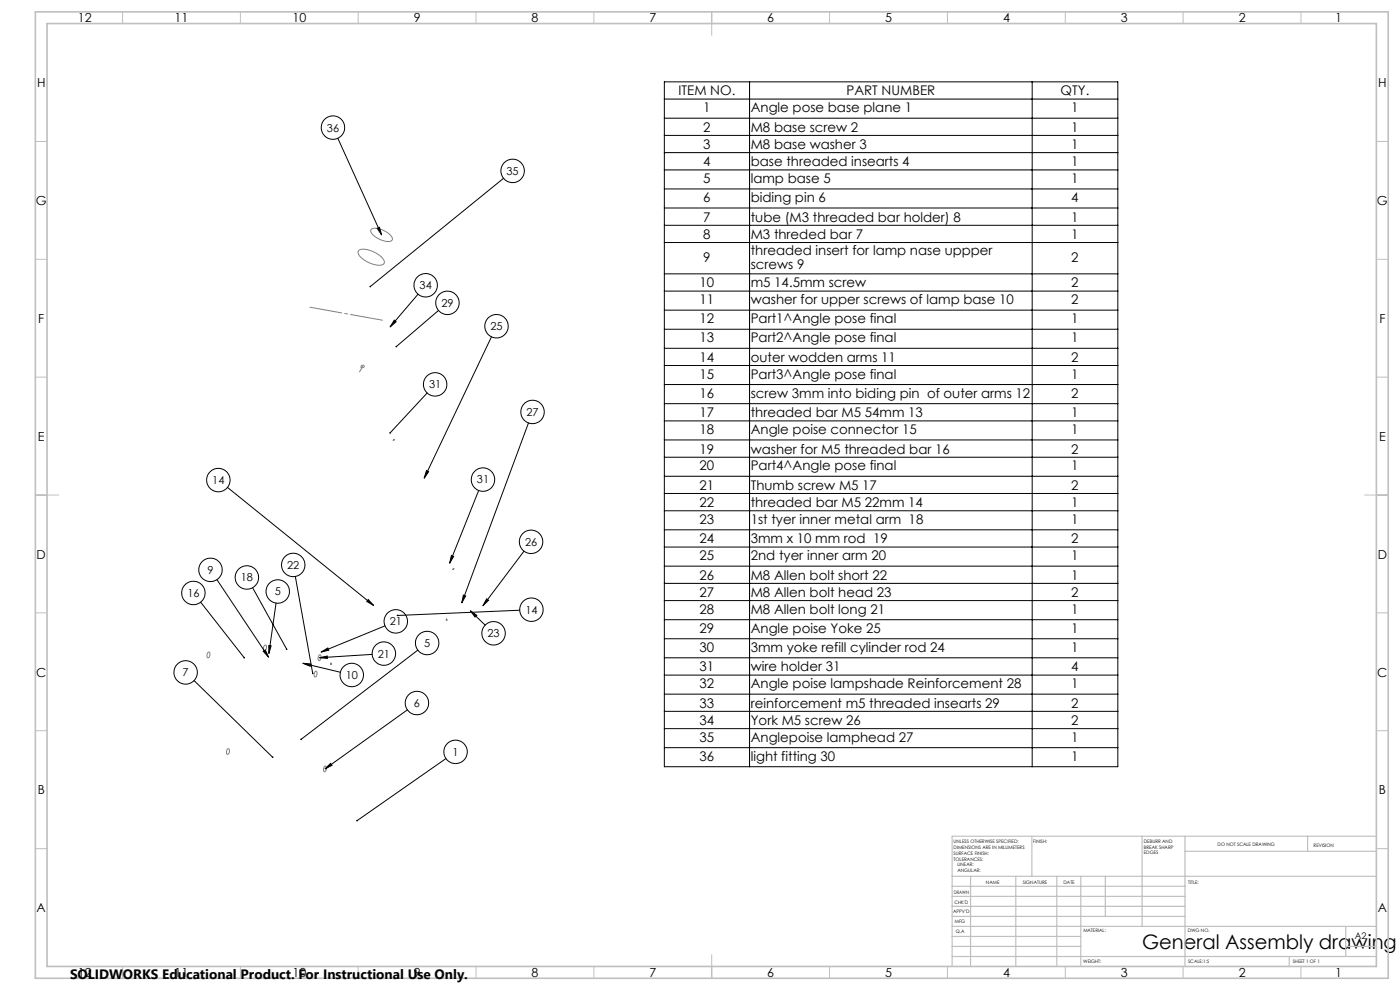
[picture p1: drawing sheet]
<svg xmlns="http://www.w3.org/2000/svg" width="594mm" height="420mm" viewBox="0 0 594 420" stroke-linecap="round" stroke-linejoin="round" font-family="sans-serif">
<g fill="none" stroke="#808080" stroke-width=".42">
<path d="M157.5 97.3a7.2 7.2 0 0 1 7.4 1.7 2.32 2.32 0 0 1 1.4 3 7.2 7.2 0 0 1-7.4-1.8 2.29 2.29 0 0 1-1.4-2.9zM152.3 106.2a9.3 9.3 0 0 1 8.8 2.2 2.82 2.82 0 0 1 1.7 3.5 7.1 7.1 0 0 1-7.2-.9l-.2-.2a5 5 0 0 1-3.4-4.1zM153.4 155.2a.67 .67 0 0 1 .9-.3 .67 .67 0 0 1 .2 1 .67 .67 0 0 1-.9 .2l-.5-.4zM153.8 155.5l-1.3 2.3M167.1 186.4h.2l-.2 .4h-.3zM192.3 241.2h.3l-.2 .5-.3-.1zM88.2 276.8a.63 .63 0 0 1 .9 .1 .63 .63 0 0 1 0 .8 .83 .83 0 0 1-.2 1 .83 .83 0 0 1-1 .2l-.1-1zM112.3 273.8a.66 .66 0 0 1 .8 .2 .66 .66 0 0 1 0 .8 .84 .84 0 0 1-.2 1 .84 .84 0 0 1-1 .1l-.1-1zM135.4 278a.6 .6 0 0 1 .8 0 .6 .6 0 0 1 0 .8 1.03 1.03 0 0 1-1.1 1.4l-.2-1.1zM189.4 262.6l.2 .6h-.3zM133.6 285a.65 .65 0 0 1 .9 0 .65 .65 0 0 1 0 .9 .83 .83 0 0 1-.2 1 .83 .83 0 0 1-.9 .1l-.2-.9zM140.3 281.4l.3 .5z"/>
<path d="M96.7 317.7a1.18 1.18 0 0 1 .8 1 1.18 1.18 0 0 1-.6 1.2 .63 .63 0 0 1-.8-.1 .63 .63 0 0 1 0-.9zM137.7 325.2a.6 .6 0 0 1 .8 0 .6 .6 0 0 1 0 .8 .96 .96 0 0 1-1 1.3l-.2-1.2z"/>
</g>
<g fill="none" stroke="#000" stroke-width=".42">
<path d="M281.9 34.7h192.4v290.6h-192.4zM318 34.7v290.6M437.9 34.7v290.6M143.3 58.6l18.6 41M281.9 42h192.4M281.9 50.1h192.4M281.9 57.4h192.4M213.6 75.7l-56.5 45.9M281.9 64.8h192.4M281.9 72.1h192.4M160.1 96.9l.9-.5 .9 3.2zM281.9 80.2h192.4"/>
<path d="M281.9 88.2h192.4M281.9 95.6h192.4M281.9 102.9h192.4M281.9 116.2h192.4M167.3 135.8l.8 .7-2.6 2.2zM177.4 124.8l-11.9 13.9M186.1 131.7l-18 15.4M281.9 123.5h192.4M281.9 131.6h192.4M281.9 139.7h192.4M208.5 142.9l-28.5 60M281.9 147.8h192.4"/>
<path d="M281.9 155.1h192.4M181.3 166.7l-15.8 16.9M224.2 179.4l-28.3 76.3M281.9 163.1h192.4M281.9 171.3h192.4M281.9 178.6h192.4M180.9 199.7l1 .4-1.9 2.8zM281.9 186.6h192.4M281.9 194h192.4M96.5 206.8l62 50M203.1 208.1l-12.3 30.8M281.9 202.1h192.4"/>
<path d="M281.9 209.4h192.4M281.9 216.7h192.4M191.5 235.7l1 .4-1.7 2.8zM222.3 233.8l-17.4 23.2M281.9 224.8h192.4M281.9 232.1h192.4M85.1 255.5l18.5 23.5M92 245.9l21.9 32.9M107.2 249.3l14.4 26.1M117.1 255.9l-3 21.3M125.3 244.6l7.4 41.1M156.2 254.4l2.3 2.4-2.9-1.7z"/>
<path d="M196.6 252.5l1 .3-1.7 2.9zM199.6 259.1l6.2 6.1M199.6 259.1l2.7 1.9-.7 .8zM206.5 254.1l.8 .6-2.4 2.3zM220.5 258.9l-51.9 2.2M281.9 240.2h192.4M281.9 247.5h192.4M281.9 254.8h192.4M111.7 276.3l.8-.6 1.4 3.1zM114.1 273.8l.9 .2-.9 3.2zM135.6 279l3.3-.7v1zM136.2 276.6l2.9-1.7 .4 1z"/>
<path d="M157.9 277.6l-22.3 1.4M163.3 265.5l-27.1 11.1M177.3 275.8l-49.6 37.9M281.9 262.9h192.4M281.9 271h192.4M281.9 279.1h192.4M82.3 288.7l33.4 32.6M128.5 281.4l15.9 3.8M128.5 281.4l3.3 .3-.2 1zM281.9 286.4h192.4M281.9 294.5h192.4M172.9 301.1l-35 25.1"/>
<path d="M281.9 301.8h192.4M281.9 309.1h192.4M281.9 317.2h192.4M137.9 326.2l2.4-2.3 .6 .8zM189.2 321.8l-37.7 26.4"/>
<circle cx="141.3" cy="54.1" r="5"/>
<circle cx="217.5" cy="72.5" r="5"/>
<circle cx="180.6" cy="121" r="5"/>
<circle cx="189.8" cy="128.5" r="5"/>
<circle cx="210.7" cy="138.4" r="5"/>
<circle cx="184.6" cy="163.1" r="5"/>
<circle cx="226" cy="174.8" r="5"/>
<circle cx="92.6" cy="203.7" r="5"/>
<circle cx="204.9" cy="203.5" r="5"/>
<circle cx="124.4" cy="239.7" r="5"/>
<circle cx="225.3" cy="229.9" r="5"/>
<circle cx="82.1" cy="251.6" r="5"/>
<circle cx="89.3" cy="241.8" r="5"/>
<circle cx="104.7" cy="245" r="5"/>
<circle cx="117.8" cy="250.9" r="5"/>
<circle cx="225.5" cy="258.7" r="5"/>
<circle cx="162.9" cy="277.3" r="5"/>
<circle cx="167.9" cy="263.6" r="5"/>
<circle cx="181.2" cy="272.8" r="5"/>
<circle cx="209.4" cy="268.7" r="5"/>
<circle cx="78.8" cy="285.3" r="5"/>
<circle cx="149.3" cy="286.4" r="5"/>
<circle cx="176.9" cy="298.3" r="5"/>
<circle cx="193.3" cy="319" r="5"/>
</g>
<g fill="none" stroke="#c0c0c0" stroke-width=".42">
<path d="M52 5v5M102 5v5M152 5v5M202 5v5M252 5v5M302 5v10M352 5v5M402 5v5M452 5v5M502 5v5M552 5v5M15 60h5"/>
<path d="M584 60h5M15 110h5M584 110h5M15 160h5M584 160h5M15 210h10M579 210h10M15 260h5M584 260h5M15 310h5M584 310h5M15 360h5"/>
<path d="M584 360h5M52 410v5M102 410v5M152 410v5M202 410v5M252 410v5M302 405v10M352 410v5M402 410v5M452 410v5M502 410v5M552 410v5"/>
</g>
<g fill="none" stroke="#c0c0c0" stroke-width=".5">
<path d="M437.8 354.8v17M484.6 354.8v38.2M502.8 354.8v55.2M554.8 354.8v6.4M584 354.8h-180v55.2M404 371.8h180M404 376h98.8M411.8 371.8v38.2M431 371.8v38.2M448.4 371.8v38.2M458.6 371.8v38.2M469 371.8v17"/>
<path d="M502.8 361.2h81.2M404 388.8h98.8M404 384.5h98.8M404 380.3h98.8M404 397.3h54.6M404 393h180M571 393v12.8M404 405.8h180M404 401.5h54.6M547 405.8v4.2M571 401.5h13"/>
</g>
<path d="M15 5h574v410h-574zM20 10h564v400h-564z" fill="none" stroke="#c0c0c0" stroke-width=".7"/>
<path d="M131.5 130.3l30.8 5.5" fill="none" stroke="#808080" stroke-width=".42" stroke-dasharray="15.2 1.3 1.3 1.3" stroke-dashoffset="1.5"/>
<path d="M156.8 121.4v.4l.3-.2-.3 .2a.34 .34 0 0 0 .6 0 .34 .34 0 0 0-.1-.5 .34 .34 0 0 0-.5 .1zM160.1 96.9l.9-.5 .9 3.2zM180.9 199.7l1 .4-1.9 2.8zM196.6 252.5l1 .3-1.7 2.9zM156.2 254.4l2.3 2.4-2.9-1.7zM127.5 313.4v.4l.2-.1-.2 .1a.34 .34 0 0 0 .5 .1 .34 .34 0 0 0 0-.5 .34 .34 0 0 0-.5 0zM137.9 326.2l2.4-2.3 .6 .8zM151.2 348v.4l.3-.2-.3 .2a.33 .33 0 0 0 .5 0 .33 .33 0 0 0 0-.5 .33 .33 0 0 0-.5 .1zM115.4 321v.5h.5v-.5zM103.4 278.7v.5h.5v-.4zM121.4 275.2v.5h.4l-.2-.3 .3 .2-.1-.5zM136.2 276.6l2.9-1.7 .4 1zM135.6 279l3.3-.7v1zM128.5 281.4l3.3 .3-.2 1zM165.2 183.5l.1 .4 .2-.3-.2 .3a.35 .35 0 0 0 .5-.1 .35 .35 0 0 0-.1-.5 .35 .35 0 0 0-.5 .2zM191.5 235.7l1 .4-1.7 2.8zM132.4 285.5l.1 .5h.3l-.1-.3 .3 .2-.1-.5zM111.7 276.3l.8-.6 1.4 3.1zM206.5 254.1l.8 .6-2.4 2.3zM114.1 273.8l.9 .2-.9 3.2zM168 146.7l-.1 .6 .2-.2-.2 .2a.34 .34 0 0 0 .4 0 .34 .34 0 0 0 .1-.4 .34 .34 0 0 0-.4-.2zM167.3 135.8l.8 .7-2.6 2.2zM168.4 260.9l-.1 .2h.3h-.3a.33 .33 0 0 0 .5 .3 .33 .33 0 0 0 .1-.5 .33 .33 0 0 0-.5 0zM199.6 259.1l2.7 1.9-.7 .8z" fill="#000"/>
<text font-size="8.5" x="484.6" y="402.7">General Assembly drawing</text>
<text font-size="5.8" x="29.7" y="415.3">SOLIDWORKS Educational Product. For Instructional Use Only.</text>
<g font-size="5.6">
<text x="287.9" y="40.5">ITEM NO.</text>
<text x="359.2" y="40.5">PART NUMBER</text>
<text x="450" y="40.5">QTY.</text>
<text x="298.4" y="47.7">1</text>
<text x="318.5" y="47.7">Angle pose base plane 1</text>
<text x="454.6" y="47.7">1</text>
<text x="298.4" y="55.9">2</text>
<text x="318.5" y="55.9">M8 base screw 2</text>
<text x="454.6" y="55.9">1</text>
<text x="298.4" y="63.2">3</text>
<text x="318.5" y="63.2">M8 base washer 3</text>
<text x="454.6" y="63.2">1</text>
<text x="298.4" y="70.5">4</text>
<text x="318.5" y="70.5">base threaded insearts 4</text>
<text x="454.6" y="70.5">1</text>
<text x="298.4" y="77.7">5</text>
<text x="318.5" y="77.7">lamp base 5</text>
<text x="454.6" y="77.7">1</text>
<text x="298.4" y="85.8">6</text>
<text x="318.5" y="85.8">biding pin 6</text>
<text x="454.6" y="85.8">4</text>
<text x="298.4" y="94">7</text>
<text x="318.5" y="94">tube (M3 threaded bar holder) 8</text>
<text x="454.6" y="94">1</text>
<text x="298.4" y="101.3">8</text>
<text x="318.5" y="101.3">M3 threded bar 7</text>
<text x="454.6" y="101.3">1</text>
<text x="298.4" y="111.1">9</text>
<text x="318.5" y="108.3">threaded insert for lamp nase uppper</text>
<text x="318.5" y="113.9">screws 9</text>
<text x="454.6" y="111.1">2</text>
<text x="296.8" y="121.9">10</text>
<text x="318.5" y="121.9">m5 14.5mm screw</text>
<text x="454.6" y="121.9">2</text>
<text x="296.8" y="129.1">11</text>
<text x="318.5" y="129.1">washer for upper screws of lamp base 10</text>
<text x="454.6" y="129.1">2</text>
<text x="296.8" y="137.2">12</text>
<text x="318.5" y="137.2">Part1^Angle pose final</text>
<text x="454.6" y="137.2">1</text>
<text x="296.8" y="145.3">13</text>
<text x="318.5" y="145.3">Part2^Angle pose final</text>
<text x="454.6" y="145.3">1</text>
<text x="296.8" y="153.5">14</text>
<text x="318.5" y="153.5">outer wodden arms 11</text>
<text x="454.6" y="153.5">2</text>
<text x="296.8" y="160.7">15</text>
<text x="318.5" y="160.7">Part3^Angle pose final</text>
<text x="454.6" y="160.7">1</text>
<text x="296.8" y="168.8">16</text>
<text x="318.5" y="168.8">screw 3mm into biding pin of outer arms 12</text>
<text x="454.6" y="168.8">2</text>
<text x="296.8" y="177">17</text>
<text x="318.5" y="177">threaded bar M5 54mm 13</text>
<text x="454.6" y="177">1</text>
<text x="296.8" y="184.2">18</text>
<text x="318.5" y="184.2">Angle poise connector 15</text>
<text x="454.6" y="184.2">1</text>
<text x="296.8" y="192.4">19</text>
<text x="318.5" y="192.4">washer for M5 threaded bar 16</text>
<text x="454.6" y="192.4">2</text>
<text x="296.8" y="199.6">20</text>
<text x="318.5" y="199.6">Part4^Angle pose final</text>
<text x="454.6" y="199.6">1</text>
<text x="296.8" y="207.8">21</text>
<text x="318.5" y="207.8">Thumb screw M5 17</text>
<text x="454.6" y="207.8">2</text>
<text x="296.8" y="215.1">22</text>
<text x="318.5" y="215.1">threaded bar M5 22mm 14</text>
<text x="454.6" y="215.1">1</text>
<text x="296.8" y="222.3">23</text>
<text x="318.5" y="222.3">1st tyer inner metal arm 18</text>
<text x="454.6" y="222.3">1</text>
<text x="296.8" y="230.5">24</text>
<text x="318.5" y="230.5">3mm x 10 mm rod 19</text>
<text x="454.6" y="230.5">2</text>
<text x="296.8" y="237.7">25</text>
<text x="318.5" y="237.7">2nd tyer inner arm 20</text>
<text x="454.6" y="237.7">1</text>
<text x="296.8" y="245.9">26</text>
<text x="318.5" y="245.9">M8 Allen bolt short 22</text>
<text x="454.6" y="245.9">1</text>
<text x="296.8" y="253.3">27</text>
<text x="318.5" y="253.3">M8 Allen bolt head 23</text>
<text x="454.6" y="253.3">2</text>
<text x="296.8" y="260.4">28</text>
<text x="318.5" y="260.4">M8 Allen bolt long 21</text>
<text x="454.6" y="260.4">1</text>
<text x="296.8" y="268.5">29</text>
<text x="318.5" y="268.5">Angle poise Yoke 25</text>
<text x="454.6" y="268.5">1</text>
<text x="296.8" y="276.6">30</text>
<text x="318.5" y="276.6">3mm yoke refill cylinder rod 24</text>
<text x="454.6" y="276.6">1</text>
<text x="296.8" y="284.8">31</text>
<text x="318.5" y="284.8">wire holder 31</text>
<text x="454.6" y="284.8">4</text>
<text x="296.8" y="292">32</text>
<text x="318.5" y="292">Angle poise lampshade Reinforcement 28</text>
<text x="454.6" y="292">1</text>
<text x="296.8" y="300.2">33</text>
<text x="318.5" y="300.2">reinforcement m5 threaded insearts 29</text>
<text x="454.6" y="300.2">2</text>
<text x="296.8" y="307.6">34</text>
<text x="318.5" y="307.6">York M5 screw 26</text>
<text x="454.6" y="307.6">2</text>
<text x="296.8" y="314.7">35</text>
<text x="318.5" y="314.7">Anglepoise lamphead 27</text>
<text x="454.6" y="314.7">1</text>
<text x="296.8" y="322.8">36</text>
<text x="318.5" y="322.8">light fitting 30</text>
<text x="454.6" y="322.8">1</text>
</g>
<g font-size="5.3">
<text x="33.1" y="9.5">12</text>
<text x="74.1" y="9.5">11</text>
<text x="124.1" y="9.5">10</text>
<text x="175.6" y="9.5">9</text>
<text x="225.6" y="9.5">8</text>
<text x="275.6" y="9.5">7</text>
<text x="325.6" y="9.5">6</text>
<text x="375.6" y="9.5">5</text>
<text x="425.6" y="9.5">4</text>
<text x="475.6" y="9.5">3</text>
<text x="525.6" y="9.5">2</text>
<text x="566.6" y="9.5">1</text>
<text x="15.7" y="37">H</text>
<text x="584.7" y="37">H</text>
<text x="15.2" y="87">G</text>
<text x="584.2" y="87">G</text>
<text x="16.2" y="137">F</text>
<text x="585.2" y="137">F</text>
<text x="16.1" y="187">E</text>
<text x="585.1" y="187">E</text>
<text x="15.5" y="237">D</text>
<text x="584.5" y="237">D</text>
<text x="15.4" y="287">C</text>
<text x="584.4" y="287">C</text>
<text x="16" y="337">B</text>
<text x="585" y="337">B</text>
<text x="15.5" y="387">A</text>
<text x="584.5" y="387">A</text>
<text x="33.1" y="414.5">12</text>
<text x="74.1" y="414.5">11</text>
<text x="124.1" y="414.5">10</text>
<text x="175.6" y="414.5">9</text>
<text x="225.6" y="414.5">8</text>
<text x="275.6" y="414.5">7</text>
<text x="325.6" y="414.5">6</text>
<text x="375.6" y="414.5">5</text>
<text x="425.6" y="414.5">4</text>
<text x="475.6" y="414.5">3</text>
<text x="525.6" y="414.5">2</text>
<text x="566.6" y="414.5">1</text>
</g>
<g font-size="4.7">
<text x="138.7" y="55.8">36</text>
<text x="214.9" y="74.2">35</text>
<text x="178" y="122.7">34</text>
<text x="187.3" y="130.1">29</text>
<text x="208.1" y="140.1">25</text>
<text x="182.1" y="164.7">31</text>
<text x="223.4" y="176.4">27</text>
<text x="90.1" y="205.3">14</text>
<text x="202.4" y="205.1">31</text>
<text x="222.8" y="231.5">26</text>
<text x="88" y="243.4">9</text>
<text x="121.9" y="241.3">22</text>
<text x="102.2" y="246.7">18</text>
<text x="79.5" y="253.2">16</text>
<text x="116.6" y="252.6">5</text>
<text x="222.9" y="260.3">14</text>
<text x="165.4" y="265.3">21</text>
<text x="180" y="274.5">5</text>
<text x="206.8" y="270.3">23</text>
<text x="160.3" y="278.9">21</text>
<text x="77.5" y="286.9">7</text>
<text x="146.7" y="288">10</text>
<text x="175.6" y="299.9">6</text>
<text x="192" y="320.6">1</text>
</g>
<text font-size="3.9" x="574.9" y="398.5">A2</text>
<g font-size="2">
<text x="404.6" y="357.6">UNLESS OTHERWISE SPECIFIED:</text>
<text x="438.4" y="357.6">FINISH:</text>
<text x="485.3" y="357.5">DEBURR AND</text>
<text x="485.3" y="360">BREAK SHARP</text>
<text x="516.6" y="359">DO NOT SCALE DRAWING</text>
<text x="557.3" y="359.2">REVISION</text>
<text x="404.6" y="360.1">DIMENSIONS ARE IN MILLIMETERS</text>
<text x="404.6" y="362.6">SURFACE FINISH:</text>
<text x="404.6" y="365.1">TOLERANCES:</text>
<text x="485.3" y="362.5">EDGES</text>
<text x="406.2" y="367.6">LINEAR:</text>
<text x="406.2" y="370.1">ANGULAR:</text>
<text x="418.3" y="375">NAME</text>
<text x="434" y="374.9">SIGNATURE</text>
<text x="451.2" y="374.9">DATE</text>
<text x="504.1" y="374.9">TITLE:</text>
<text x="404.6" y="379.1">DRAWN</text>
<text x="404.9" y="383.3">CHK'D</text>
<text x="404.4" y="387.4">APPV'D</text>
<text x="405.1" y="391.8">MFG</text>
<text x="405.5" y="396">Q.A</text>
<text x="459.6" y="395.5">MATERIAL:</text>
<text x="504" y="395.5">DWG NO.</text>
<text x="459.6" y="408.5">WEIGHT:</text>
<text x="504.1" y="408.6">SCALE:1:5</text>
<text x="548.5" y="408.6">SHEET 1 OF 1</text>
</g>
</svg>
